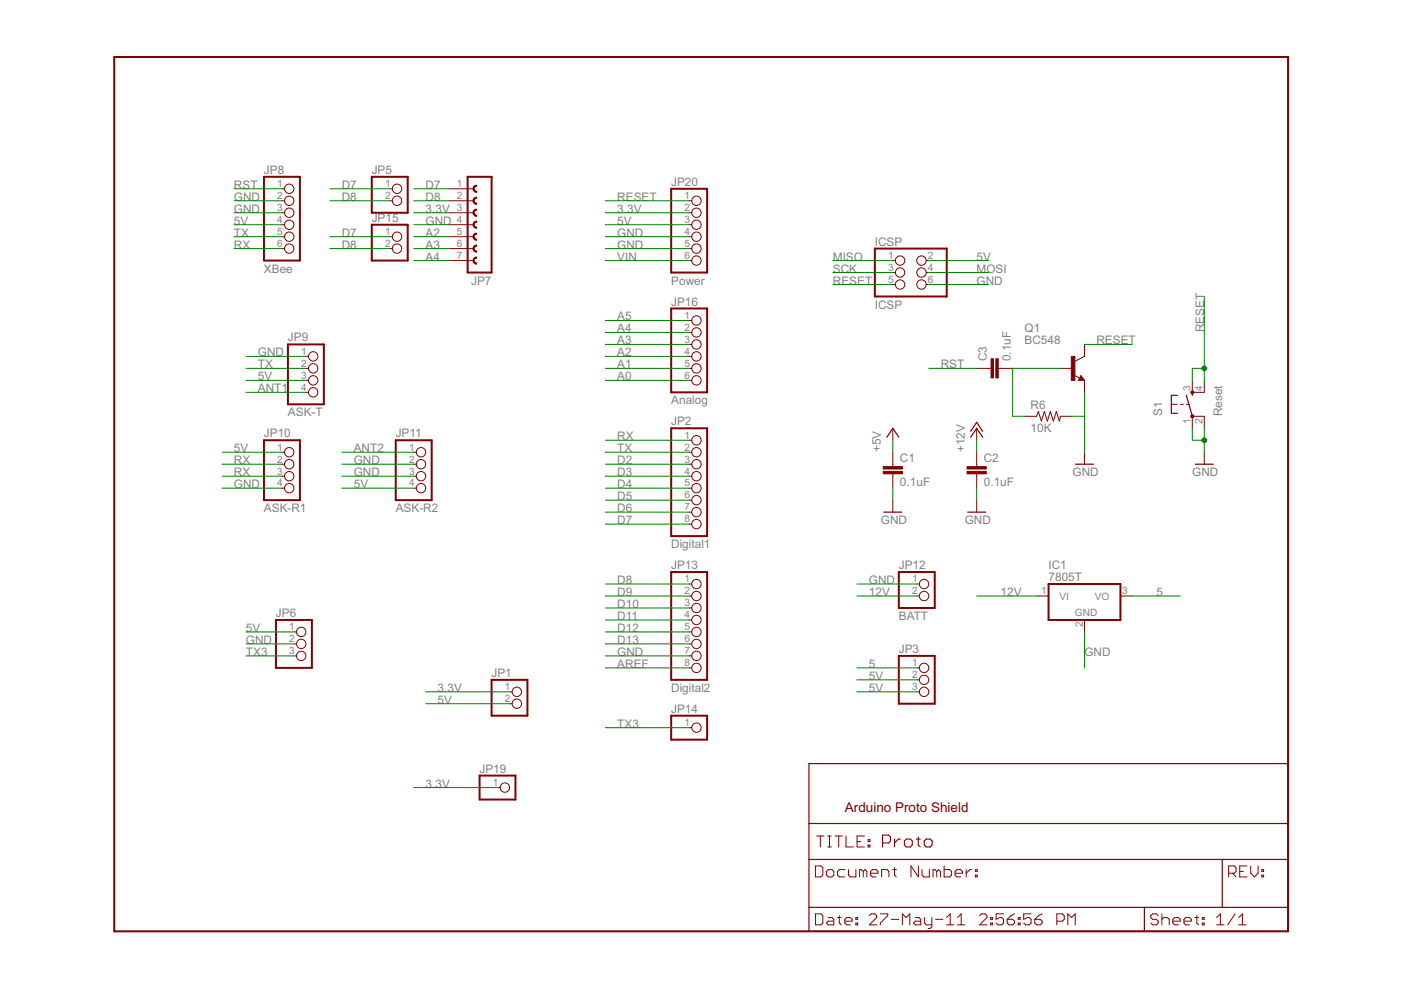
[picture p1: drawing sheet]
<svg xmlns="http://www.w3.org/2000/svg" width="297mm" height="210mm" viewBox="0 0 297 210" stroke-linecap="round" stroke-linejoin="round" font-family="sans-serif">
<g fill="none" stroke="#800000" stroke-width=".21">
<circle cx="61.3" cy="42.6" r=".99"/>
<circle cx="61.3" cy="52.7" r=".99"/>
<circle cx="61.3" cy="40" r=".99"/>
<circle cx="61.3" cy="45.1" r=".99"/>
<circle cx="61.3" cy="50.2" r=".99"/>
<circle cx="61.3" cy="47.6" r=".99"/>
<circle cx="84.2" cy="52.7" r=".99"/>
<circle cx="84.2" cy="50.2" r=".99"/>
<circle cx="84.2" cy="40" r=".99"/>
<circle cx="84.2" cy="42.6" r=".99"/>
<circle cx="147.7" cy="45.1" r=".99"/>
<circle cx="147.7" cy="55.2" r=".99"/>
<circle cx="147.7" cy="42.6" r=".99"/>
<circle cx="147.7" cy="50.2" r=".99"/>
<circle cx="147.7" cy="52.7" r=".99"/>
<circle cx="147.7" cy="47.6" r=".99"/>
<circle cx="190.8" cy="55.2" r=".99"/>
<circle cx="190.8" cy="57.8" r=".99"/>
<circle cx="195.4" cy="55.2" r=".99"/>
<circle cx="195.4" cy="57.8" r=".99"/>
<circle cx="66.4" cy="78.1" r=".99"/>
<circle cx="66.4" cy="75.6" r=".99"/>
<circle cx="147.7" cy="75.6" r=".99"/>
<circle cx="147.7" cy="67.9" r=".99"/>
<circle cx="147.7" cy="78.1" r=".99"/>
<circle cx="147.7" cy="70.5" r=".99"/>
<circle cx="147.7" cy="73" r=".99"/>
<circle cx="190.8" cy="60.3" r=".99"/>
<circle cx="195.4" cy="60.3" r=".99"/>
<circle cx="61.3" cy="95.9" r=".99"/>
<circle cx="61.3" cy="98.4" r=".99"/>
<circle cx="66.4" cy="80.6" r=".99"/>
<circle cx="66.4" cy="83.2" r=".99"/>
<circle cx="89.3" cy="98.4" r=".99"/>
<circle cx="89.3" cy="95.9" r=".99"/>
<circle cx="147.7" cy="93.3" r=".99"/>
<circle cx="147.7" cy="95.9" r=".99"/>
<circle cx="147.7" cy="98.4" r=".99"/>
<circle cx="147.7" cy="80.6" r=".99"/>
<circle cx="61.3" cy="101" r=".99"/>
<circle cx="61.3" cy="103.5" r=".99"/>
<circle cx="89.3" cy="101" r=".99"/>
<circle cx="89.3" cy="103.5" r=".99"/>
<circle cx="147.7" cy="103.5" r=".99"/>
<circle cx="147.7" cy="111.1" r=".99"/>
<circle cx="147.7" cy="101" r=".99"/>
<circle cx="147.7" cy="106" r=".99"/>
<circle cx="147.7" cy="108.6" r=".99"/>
<circle cx="63.9" cy="136.5" r=".99"/>
<circle cx="63.9" cy="139.1" r=".99"/>
<circle cx="63.9" cy="134" r=".99"/>
<circle cx="147.7" cy="123.8" r=".99"/>
<circle cx="147.7" cy="128.9" r=".99"/>
<circle cx="147.7" cy="131.4" r=".99"/>
<circle cx="147.7" cy="136.5" r=".99"/>
<circle cx="147.7" cy="139.1" r=".99"/>
<circle cx="147.7" cy="126.4" r=".99"/>
<circle cx="147.7" cy="134" r=".99"/>
<circle cx="195.9" cy="126.4" r=".99"/>
<circle cx="195.9" cy="123.8" r=".99"/>
<circle cx="109.6" cy="149.2" r=".99"/>
<circle cx="109.6" cy="146.7" r=".99"/>
<circle cx="147.7" cy="141.6" r=".99"/>
<circle cx="147.7" cy="154.3" r=".99"/>
<circle cx="195.9" cy="141.6" r=".99"/>
<circle cx="195.9" cy="144.1" r=".99"/>
<circle cx="195.9" cy="146.7" r=".99"/>
<circle cx="107" cy="167" r=".99"/>
</g>
<g fill="#800000" stroke="#800000" stroke-width=".21">
<path d="M189.3 55.2h.5z"/>
<path d="M196.4 55.2h.5z"/>
<path d="M189.3 57.8h.5z"/>
<path d="M196.4 57.8h.5z"/>
<path d="M189.3 60.3h.5z"/>
<path d="M196.4 60.3h.5z"/>
<path d="M172.9 193.8v2.3z"/>
<path d="M172.9 196.1h1.2z"/>
<path d="M174.1 196.1l.4-.4z"/>
<path d="M174.5 194.1v1.6z"/>
<path d="M174.1 193.8l.4 .3z"/>
<path d="M172.9 193.8h1.2z"/>
<path d="M175.6 194.5h.8z"/>
<path d="M176.4 194.5l.4 .4z"/>
<path d="M176.8 194.9v1.2z"/>
<path d="M175.6 196.1h1.2z"/>
<path d="M175.2 195.7l.4 .4z"/>
<path d="M175.2 195.7l.4-.4z"/>
<path d="M175.6 195.3h1.2z"/>
<path d="M177.9 194.1v1.6z"/>
<path d="M177.9 195.7l.5 .4z"/>
<path d="M177.6 194.5h.8z"/>
<path d="M179.5 196.1h.8z"/>
<path d="M179.1 195.7l.4 .4z"/>
<path d="M179.1 194.9v.8z"/>
<path d="M179.1 194.9l.4-.4z"/>
<path d="M179.5 194.5h.8z"/>
<path d="M180.3 194.5l.4 .4z"/>
<path d="M180.7 194.9v.4z"/>
<path d="M179.1 195.3h1.6z"/>
<path d="M181.5 194.5h.3z"/>
<path d="M181.8 194.5v.4z"/>
<path d="M181.5 194.9h.3z"/>
<path d="M181.5 194.5v.4z"/>
<path d="M181.5 195.7h.3z"/>
<path d="M181.8 195.7v.4z"/>
<path d="M181.5 196.1h.3z"/>
<path d="M181.5 195.7v.4z"/>
<path d="M184.3 196.1h1.6z"/>
<path d="M184.3 196.1l1.6-1.6z"/>
<path d="M185.9 194.1v.4z"/>
<path d="M185.5 193.8l.4 .3z"/>
<path d="M184.7 193.8h.8z"/>
<path d="M184.7 193.8l-.4 .3z"/>
<path d="M186.6 193.8h1.6z"/>
<path d="M188.2 193.8v.3z"/>
<path d="M188.2 194.1l-1.6 1.6z"/>
<path d="M186.6 195.7v.4z"/>
<path d="M189 194.9h1.5z"/>
<path d="M191.3 193.8v2.3z"/>
<path d="M191.3 193.8l.8 .7z"/>
<path d="M192.1 194.5l.8-.7z"/>
<path d="M192.9 193.8v2.3z"/>
<path d="M194.1 194.5h.7z"/>
<path d="M194.8 194.5l.4 .4z"/>
<path d="M195.2 194.9v1.2z"/>
<path d="M194.1 196.1h1.1z"/>
<path d="M193.7 195.7l.4 .4z"/>
<path d="M194.1 195.3l-.4 .4z"/>
<path d="M194.1 195.3h1.1z"/>
<path d="M196 194.5v1.2z"/>
<path d="M196 195.7l.4 .4z"/>
<path d="M196.4 196.1h1.2z"/>
<path d="M197.6 194.5v2z"/>
<path d="M197.2 196.9l.4-.4z"/>
<path d="M196.8 196.9h.4z"/>
<path d="M198.4 194.9h1.5z"/>
<path d="M200.7 194.5l.8-.7z"/>
<path d="M201.5 193.8v2.3z"/>
<path d="M200.7 196.1h1.5z"/>
<path d="M203.8 193.8l-.8 .7z"/>
<path d="M203.8 193.8v2.3z"/>
<path d="M203 196.1h1.6z"/>
<path d="M207.7 196.1h1.6z"/>
<path d="M207.7 196.1l1.6-1.6z"/>
<path d="M209.3 194.1v.4z"/>
<path d="M208.9 193.8l.4 .3z"/>
<path d="M208.1 193.8h.8z"/>
<path d="M208.1 193.8l-.4 .3z"/>
<path d="M210 194.5h.4z"/>
<path d="M210.4 194.5v.4z"/>
<path d="M210 194.9h.4z"/>
<path d="M210 194.5v.4z"/>
<path d="M210 195.7h.4z"/>
<path d="M210.4 195.7v.4z"/>
<path d="M210 196.1h.4z"/>
<path d="M210 195.7v.4z"/>
<path d="M211.2 193.8h1.6z"/>
<path d="M211.2 193.8v1.1z"/>
<path d="M211.2 194.9l.8-.4z"/>
<path d="M212 194.5h.4z"/>
<path d="M212.4 194.5l.4 .4z"/>
<path d="M212.8 194.9v.8z"/>
<path d="M212.8 195.7l-.4 .4z"/>
<path d="M211.6 196.1h.8z"/>
<path d="M211.2 195.7l.4 .4z"/>
<path d="M214.3 194.1l.8-.3z"/>
<path d="M214.3 194.1l-.7 .8z"/>
<path d="M213.6 194.9v.8z"/>
<path d="M213.6 195.7l.3 .4z"/>
<path d="M213.9 196.1h.8z"/>
<path d="M214.7 196.1l.4-.4z"/>
<path d="M215.1 195.3v.4z"/>
<path d="M214.7 194.9l.4 .4z"/>
<path d="M213.6 194.9h1.1z"/>
<path d="M215.9 194.5h.4z"/>
<path d="M216.3 194.5v.4z"/>
<path d="M215.9 194.9h.4z"/>
<path d="M215.9 194.5v.4z"/>
<path d="M215.9 195.7h.4z"/>
<path d="M216.3 195.7v.4z"/>
<path d="M215.9 196.1h.4z"/>
<path d="M215.9 195.7v.4z"/>
<path d="M217 193.8h1.6z"/>
<path d="M217 193.8v1.1z"/>
<path d="M217 194.9l.8-.4z"/>
<path d="M217.8 194.5h.4z"/>
<path d="M218.2 194.5l.4 .4z"/>
<path d="M218.6 194.9v.8z"/>
<path d="M218.6 195.7l-.4 .4z"/>
<path d="M217.4 196.1h.8z"/>
<path d="M217 195.7l.4 .4z"/>
<path d="M220.2 194.1l.8-.3z"/>
<path d="M220.2 194.1l-.8 .8z"/>
<path d="M219.4 194.9v.8z"/>
<path d="M219.4 195.7l.4 .4z"/>
<path d="M219.8 196.1h.8z"/>
<path d="M220.6 196.1l.4-.4z"/>
<path d="M221 195.3v.4z"/>
<path d="M220.6 194.9l.4 .4z"/>
<path d="M219.4 194.9h1.2z"/>
<path d="M224.1 193.8v2.3z"/>
<path d="M224.1 193.8h1.1z"/>
<path d="M225.2 193.8l.4 .3z"/>
<path d="M225.6 194.1v.8z"/>
<path d="M225.2 195.3l.4-.4z"/>
<path d="M224.1 195.3h1.1z"/>
<path d="M226.4 193.8v2.3z"/>
<path d="M226.4 193.8l.8 .7z"/>
<path d="M227.2 194.5l.8-.7z"/>
<path d="M228 193.8v2.3z"/>
<path d="M245.2 193.8l.4 .3z"/>
<path d="M244.4 193.8h.8z"/>
<path d="M244 194.1l.4-.3z"/>
<path d="M244 194.1v.4z"/>
<path d="M244 194.5l.4 .4z"/>
<path d="M244.4 194.9h.8z"/>
<path d="M245.2 194.9l.4 .4z"/>
<path d="M245.6 195.3v.4z"/>
<path d="M245.6 195.7l-.4 .4z"/>
<path d="M244.4 196.1h.8z"/>
<path d="M244 195.7l.4 .4z"/>
<path d="M246.3 193.8v2.3z"/>
<path d="M246.3 194.9l.4-.4z"/>
<path d="M246.7 194.5h.8z"/>
<path d="M247.5 194.5l.4 .4z"/>
<path d="M247.9 194.9v1.2z"/>
<path d="M249.1 196.1h.8z"/>
<path d="M248.7 195.7l.4 .4z"/>
<path d="M248.7 194.9v.8z"/>
<path d="M248.7 194.9l.4-.4z"/>
<path d="M249.1 194.5h.8z"/>
<path d="M249.9 194.5l.3 .4z"/>
<path d="M250.2 194.9v.4z"/>
<path d="M248.7 195.3h1.5z"/>
<path d="M251.4 196.1h.8z"/>
<path d="M251 195.7l.4 .4z"/>
<path d="M251 194.9v.8z"/>
<path d="M251 194.9l.4-.4z"/>
<path d="M251.4 194.5h.8z"/>
<path d="M252.2 194.5l.4 .4z"/>
<path d="M252.6 194.9v.4z"/>
<path d="M251 195.3h1.6z"/>
<path d="M253.7 194.1v1.6z"/>
<path d="M253.7 195.7l.4 .4z"/>
<path d="M253.3 194.5h.8z"/>
<path d="M254.9 194.5h.4z"/>
<path d="M255.3 194.5v.4z"/>
<path d="M254.9 194.9h.4z"/>
<path d="M254.9 194.5v.4z"/>
<path d="M254.9 195.7h.4z"/>
<path d="M255.3 195.7v.4z"/>
<path d="M254.9 196.1h.4z"/>
<path d="M254.9 195.7v.4z"/>
<path d="M258 194.5l.7-.7z"/>
<path d="M258.7 193.8v2.3z"/>
<path d="M258 196.1h1.5z"/>
<path d="M261.9 193.8l-1.6 2.3z"/>
<path d="M262.6 194.5l.8-.7z"/>
<path d="M263.4 193.8v2.3z"/>
<path d="M262.6 196.1h1.6z"/>
<path d="M260.5 183.6v2.3z"/>
<path d="M260.5 183.6h1.2z"/>
<path d="M261.7 183.6l.4 .4z"/>
<path d="M262.1 184v.8z"/>
<path d="M262.1 184.8l-.4 .3z"/>
<path d="M260.5 185.1h1.2z"/>
<path d="M261.3 185.1l.8 .8z"/>
<path d="M262.8 183.6h1.6z"/>
<path d="M262.8 183.6v2.3z"/>
<path d="M262.8 185.9h1.6z"/>
<path d="M262.8 184.8h.8z"/>
<path d="M265.2 183.6v1.5z"/>
<path d="M265.2 185.1l.8 .8z"/>
<path d="M266 185.9l.7-.8z"/>
<path d="M266.7 183.6v1.5z"/>
<path d="M267.5 184.4h.4z"/>
<path d="M267.9 184.4v.4z"/>
<path d="M267.5 184.8h.4z"/>
<path d="M267.5 184.4v.4z"/>
<path d="M267.5 185.5h.4z"/>
<path d="M267.9 185.5v.4z"/>
<path d="M267.5 185.9h.4z"/>
<path d="M267.5 185.5v.4z"/>
<path d="M173.9 177.2v2.4z"/>
<path d="M173.1 177.2h1.6z"/>
<path d="M175.5 179.6h.8z"/>
<path d="M175.9 177.2v2.4z"/>
<path d="M175.5 177.2h.8z"/>
<path d="M177.8 177.2v2.4z"/>
<path d="M177 177.2h1.6z"/>
<path d="M179.4 177.2v2.4z"/>
<path d="M179.4 179.6h1.5z"/>
<path d="M181.7 177.2h1.6z"/>
<path d="M181.7 177.2v2.4z"/>
<path d="M181.7 179.6h1.6z"/>
<path d="M181.7 178.4h.8z"/>
<path d="M184 178h.4z"/>
<path d="M184.4 178v.4z"/>
<path d="M184 178.4h.4z"/>
<path d="M184 178v.4z"/>
<path d="M184 179.2h.4z"/>
<path d="M184.4 179.2v.4z"/>
<path d="M184 179.6h.4z"/>
<path d="M184 179.2v.4z"/>
<path d="M172.9 183.6v2.3z"/>
<path d="M172.9 185.9h1.2z"/>
<path d="M174.1 185.9l.4-.4z"/>
<path d="M174.5 184v1.5z"/>
<path d="M174.1 183.6l.4 .4z"/>
<path d="M172.9 183.6h1.2z"/>
<path d="M175.6 185.9h.8z"/>
<path d="M176.4 185.9l.4-.4z"/>
<path d="M176.8 184.8v.7z"/>
<path d="M176.4 184.4l.4 .4z"/>
<path d="M175.6 184.4h.8z"/>
<path d="M175.2 184.8l.4-.4z"/>
<path d="M175.2 184.8v.7z"/>
<path d="M175.2 185.5l.4 .4z"/>
<path d="M177.9 184.4h1.2z"/>
<path d="M177.9 184.4l-.3 .4z"/>
<path d="M177.6 184.8v.7z"/>
<path d="M177.6 185.5l.3 .4z"/>
<path d="M177.9 185.9h1.2z"/>
<path d="M179.9 184.4v1.1z"/>
<path d="M179.9 185.5l.4 .4z"/>
<path d="M180.3 185.9h1.2z"/>
<path d="M181.5 184.4v1.5z"/>
<path d="M182.2 184.4v1.5z"/>
<path d="M182.2 184.4h.4z"/>
<path d="M182.6 184.4l.4 .4z"/>
<path d="M183 184.8v1.1z"/>
<path d="M183 184.8l.4-.4z"/>
<path d="M183.4 184.4l.4 .4z"/>
<path d="M183.8 184.8v1.1z"/>
<path d="M185 185.9h.7z"/>
<path d="M184.6 185.5l.4 .4z"/>
<path d="M184.6 184.8v.7z"/>
<path d="M184.6 184.8l.4-.4z"/>
<path d="M185 184.4h.7z"/>
<path d="M185.7 184.4l.4 .4z"/>
<path d="M186.1 184.8v.3z"/>
<path d="M184.6 185.1h1.5z"/>
<path d="M186.9 184.4v1.5z"/>
<path d="M186.9 184.4h1.2z"/>
<path d="M188.1 184.4l.4 .4z"/>
<path d="M188.5 184.8v1.1z"/>
<path d="M189.7 184v1.5z"/>
<path d="M189.7 185.5l.3 .4z"/>
<path d="M189.3 184.4h.7z"/>
<path d="M193.1 183.6v2.3z"/>
<path d="M193.1 183.6l1.6 2.3z"/>
<path d="M194.7 183.6v2.3z"/>
<path d="M195.5 184.4v1.1z"/>
<path d="M195.5 185.5l.4 .4z"/>
<path d="M195.9 185.9h1.1z"/>
<path d="M197 184.4v1.5z"/>
<path d="M197.8 184.4v1.5z"/>
<path d="M197.8 184.4h.4z"/>
<path d="M198.2 184.4l.4 .4z"/>
<path d="M198.6 184.8v1.1z"/>
<path d="M198.6 184.8l.4-.4z"/>
<path d="M199 184.4l.4 .4z"/>
<path d="M199.4 184.8v1.1z"/>
<path d="M200.2 183.6v2.3z"/>
<path d="M200.2 185.9h1.1z"/>
<path d="M201.3 185.9l.4-.4z"/>
<path d="M201.7 184.8v.7z"/>
<path d="M201.3 184.4l.4 .4z"/>
<path d="M200.2 184.4h1.1z"/>
<path d="M202.9 185.9h.8z"/>
<path d="M202.5 185.5l.4 .4z"/>
<path d="M202.5 184.8v.7z"/>
<path d="M202.5 184.8l.4-.4z"/>
<path d="M202.9 184.4h.8z"/>
<path d="M203.7 184.4l.4 .4z"/>
<path d="M204.1 184.8v.3z"/>
<path d="M202.5 185.1h1.6z"/>
<path d="M204.9 184.4v1.5z"/>
<path d="M204.9 185.1l.7-.7z"/>
<path d="M205.6 184.4h.4z"/>
<path d="M206.8 184.4h.4z"/>
<path d="M207.2 184.4v.4z"/>
<path d="M206.8 184.8h.4z"/>
<path d="M206.8 184.4v.4z"/>
<path d="M206.8 185.5h.4z"/>
<path d="M207.2 185.5v.4z"/>
<path d="M206.8 185.9h.4z"/>
<path d="M206.8 185.5v.4z"/>
<path d="M252.8 88.3v2.5z"/>
<path d="M252.8 80.6v2.6z"/>
<path d="M255.3 80.6v2.6z"/>
<path d="M255.3 88.3v2.5z"/>
<path d="M250.3 85.7h.6z"/>
<path d="M251.5 85.7h.7z"/>
<path d="M248.3 85.7h1.3z"/>
<path d="M252.8 83.2h2.5z"/>
<path d="M252.8 88.3h2.5z"/>
<path d="M255.3 95.9v2.5z"/>
<path d="M189.3 95.9v2.5z"/>
<path d="M189.3 101v2.5z"/>
<path d="M189.3 98.4v.5z"/>
<path d="M189.3 100.5v.5z"/>
<path d="M189.3 106v2.6z"/>
<path d="M59.8 40h.5z"/>
<path d="M59.8 42.6h.5z"/>
<path d="M59.8 45.1h.5z"/>
<path d="M59.8 47.6h.5z"/>
<path d="M59.8 50.2h.5z"/>
<path d="M59.8 52.7h.5z"/>
<path d="M224.9 78.1h2.5z"/>
<path d="M229.9 80.6v2.6z"/>
<path d="M229.9 73v2.6z"/>
<path d="M227.9 76.6l2-1z"/>
<path d="M229.2 79.6l.7 1z"/>
<path d="M228.7 80.6h1.2z"/>
<path d="M229.2 79.6l-.5 1z"/>
<path d="M227.7 79.5l1.2 .7z"/>
<path d="M229.9 95.9v2.5z"/>
<path d="M224.9 88.3h2.5z"/>
<path d="M217.2 88.3h2.6z"/>
<path d="M220.2 87.2l-.4 1.1z"/>
<path d="M220.2 87.2l.6 2.1z"/>
<path d="M221.4 87.2l-.6 2.1z"/>
<path d="M221.4 87.2l.7 2.1z"/>
<path d="M222.7 87.2l-.6 2.1z"/>
<path d="M222.7 87.2l.6 2.1z"/>
<path d="M224 87.2l-.7 2.1z"/>
<path d="M224 87.2l.6 2.1z"/>
<path d="M224.9 88.3l-.3 1z"/>
<path d="M95.3 40h5.1z"/>
<path d="M95.3 42.6h5.1z"/>
<path d="M95.3 45.1h5.1z"/>
<path d="M95.3 47.6h5.1z"/>
<path d="M95.3 50.2h5.1z"/>
<path d="M95.3 52.7h5.1z"/>
<path d="M95.3 55.2h5.1z"/>
<path d="M64.9 75.6h.5z"/>
<path d="M64.9 78.1h.5z"/>
<path d="M64.9 80.6h.5z"/>
<path d="M64.9 83.2h.5z"/>
<path d="M59.8 95.9h.5z"/>
<path d="M59.8 98.4h.5z"/>
<path d="M59.8 101h.5z"/>
<path d="M59.8 103.5h.5z"/>
<path d="M87.7 95.9h.6z"/>
<path d="M87.7 98.4h.6z"/>
<path d="M87.7 101h.6z"/>
<path d="M87.7 103.5h.6z"/>
<path d="M219.8 126.4h2.5z"/>
<path d="M229.9 131.4v2.6z"/>
<path d="M237.6 126.4h2.5z"/>
<path d="M194.4 123.8h.5z"/>
<path d="M194.4 126.4h.5z"/>
<path d="M207.1 95.9v2.5z"/>
<path d="M207.1 101v2.5z"/>
<path d="M207.1 98.4v.5z"/>
<path d="M207.1 100.5v.5z"/>
<path d="M207.1 106v2.6z"/>
<path d="M207.1 90.8v2.5z"/>
<path d="M189.3 90.8v2.5z"/>
<path d="M82.6 40h.6z"/>
<path d="M82.6 42.6h.6z"/>
<path d="M62.3 134h.6z"/>
<path d="M62.3 136.5h.6z"/>
<path d="M62.3 139.1h.6z"/>
<path d="M146.1 154.3h.6z"/>
<path d="M207.1 78.1h2.5z"/>
<path d="M212.2 78.1h2.5z"/>
<path d="M211.6 78.1h.6z"/>
<path d="M209.6 78.1h.5z"/>
<path d="M82.6 50.2h.6z"/>
<path d="M82.6 52.7h.6z"/>
<path d="M105.5 167h.5z"/>
<path d="M146.1 42.6h.6z"/>
<path d="M146.1 45.1h.6z"/>
<path d="M146.1 47.6h.6z"/>
<path d="M146.1 50.2h.6z"/>
<path d="M146.1 52.7h.6z"/>
<path d="M146.1 55.2h.6z"/>
<path d="M108 146.7h.6z"/>
<path d="M108 149.2h.6z"/>
<path d="M146.1 67.9h.6z"/>
<path d="M146.1 70.5h.6z"/>
<path d="M146.1 73h.6z"/>
<path d="M146.1 75.6h.6z"/>
<path d="M146.1 78.1h.6z"/>
<path d="M146.1 80.6h.6z"/>
<path d="M194.4 141.6h.5z"/>
<path d="M194.4 144.1h.5z"/>
<path d="M194.4 146.7h.5z"/>
<path d="M146.1 93.3h.6z"/>
<path d="M146.1 95.9h.6z"/>
<path d="M146.1 98.4h.6z"/>
<path d="M146.1 101h.6z"/>
<path d="M146.1 103.5h.6z"/>
<path d="M146.1 106h.6z"/>
<path d="M146.1 108.6h.6z"/>
<path d="M146.1 111.1h.6z"/>
<path d="M146.1 123.8h.6z"/>
<path d="M146.1 126.4h.6z"/>
<path d="M146.1 128.9h.6z"/>
<path d="M146.1 131.4h.6z"/>
<path d="M146.1 134h.6z"/>
<path d="M146.1 136.5h.6z"/>
<path d="M146.1 139.1h.6z"/>
<path d="M146.1 141.6h.6z"/>
<path d="M100.5 44.6l.5-.3v.3a.51 .51 0 0 0-.5 .5 .51 .51 0 0 0 .5 .5v.3a.77 .77 0 0 1-.7-.5 .77 .77 0 0 1 .2-.8z" fill-rule="evenodd"/>
<path d="M100.5 42l.5-.2v.3a.51 .51 0 0 0-.5 .5 .51 .51 0 0 0 .5 .5v.2a.77 .77 0 0 1-.7-.4 .77 .77 0 0 1 .2-.9z" fill-rule="evenodd"/>
<path d="M100.5 39.5l.5-.2v.2a.51 .51 0 0 0-.5 .5 .51 .51 0 0 0 .5 .5v.3a.77 .77 0 0 1-.7-.5 .77 .77 0 0 1 .2-.8z" fill-rule="evenodd"/>
<path d="M100.5 49.6l.5-.2v.3a.51 .51 0 0 0-.5 .5 .51 .51 0 0 0 .5 .5v.2a.77 .77 0 0 1-.7-.4 .77 .77 0 0 1 .2-.9z" fill-rule="evenodd"/>
<path d="M100.5 47.1l.5-.2v.2a.51 .51 0 0 0-.5 .5 .51 .51 0 0 0 .5 .6v.2a.77 .77 0 0 1-.7-.5 .77 .77 0 0 1 .2-.8z" fill-rule="evenodd"/>
<path d="M100.5 52.2l.5-.3v.3a.51 .51 0 0 0-.5 .5 .51 .51 0 0 0 .5 .5v.3a.75 .75 0 0 1-.7-.5 .75 .75 0 0 1 .2-.8z" fill-rule="evenodd"/>
<path d="M100.5 54.7l.5-.2v.2a.51 .51 0 0 0-.5 .5 .51 .51 0 0 0 .5 .6v.2a.75 .75 0 0 1-.7-.4 .75 .75 0 0 1 .2-.9z" fill-rule="evenodd"/>
<circle cx="252.8" cy="88.3" r=".33"/>
<circle cx="252.8" cy="83.2" r=".33"/>
</g>
<g fill="#800000" stroke="#800000" stroke-width=".42">
<path d="M185.5 62.9h15.2z"/>
<path d="M200.7 52.7v10.2z"/>
<path d="M185.5 52.7h15.2z"/>
<path d="M185.5 52.7v10.2z"/>
<path d="M24.2 12.1h248.9z"/>
<path d="M273.1 12.1v185.4z"/>
<path d="M24.2 12.1v185.4z"/>
<path d="M24.2 197.5h248.9z"/>
<path d="M56 55.2h7.6z"/>
<path d="M63.6 37.5v17.7z"/>
<path d="M56 37.5h7.6z"/>
<path d="M56 37.5v17.7z"/>
<path d="M99.1 37.5h5.1z"/>
<path d="M104.2 37.5v20.3z"/>
<path d="M99.1 37.5v20.3z"/>
<path d="M99.1 57.8h5.1z"/>
<path d="M61 85.7h7.7z"/>
<path d="M68.7 73v12.7z"/>
<path d="M61 73h7.7z"/>
<path d="M61 73v12.7z"/>
<path d="M56 106h7.6z"/>
<path d="M63.6 93.3v12.7z"/>
<path d="M56 93.3h7.6z"/>
<path d="M56 93.3v12.7z"/>
<path d="M83.9 106h7.6z"/>
<path d="M91.5 93.3v12.7z"/>
<path d="M83.9 93.3h7.6z"/>
<path d="M83.9 93.3v12.7z"/>
<path d="M222.3 131.4h15.3z"/>
<path d="M237.6 123.8v7.6z"/>
<path d="M222.3 123.8h15.3z"/>
<path d="M222.3 123.8v7.6z"/>
<path d="M190.6 128.9h7.6z"/>
<path d="M198.2 121.3v7.6z"/>
<path d="M190.6 121.3h7.6z"/>
<path d="M190.6 121.3v7.6z"/>
<path d="M78.8 45.1h7.6z"/>
<path d="M86.4 37.5v7.6z"/>
<path d="M78.8 37.5h7.6z"/>
<path d="M78.8 37.5v7.6z"/>
<path d="M58.5 141.6h7.6z"/>
<path d="M66.1 131.4v10.2z"/>
<path d="M58.5 131.4h7.6z"/>
<path d="M58.5 131.4v10.2z"/>
<path d="M142.3 156.8h7.6z"/>
<path d="M149.9 151.7v5.1z"/>
<path d="M142.3 151.7h7.6z"/>
<path d="M142.3 151.7v5.1z"/>
<path d="M78.8 55.2h7.6z"/>
<path d="M86.4 47.6v7.6z"/>
<path d="M78.8 47.6h7.6z"/>
<path d="M78.8 47.6v7.6z"/>
<path d="M101.7 169.5h7.6z"/>
<path d="M109.3 164.4v5.1z"/>
<path d="M101.7 164.4h7.6z"/>
<path d="M101.7 164.4v5.1z"/>
<path d="M142.3 57.8h7.6z"/>
<path d="M149.9 40v17.8z"/>
<path d="M142.3 40h7.6z"/>
<path d="M142.3 40v17.8z"/>
<path d="M104.2 151.7h7.6z"/>
<path d="M111.8 144.1v7.6z"/>
<path d="M104.2 144.1h7.6z"/>
<path d="M104.2 144.1v7.6z"/>
<path d="M142.3 83.2h7.6z"/>
<path d="M149.9 65.4v17.8z"/>
<path d="M142.3 65.4h7.6z"/>
<path d="M142.3 65.4v17.8z"/>
<path d="M190.6 149.2h7.6z"/>
<path d="M198.2 139.1v10.1z"/>
<path d="M190.6 139.1h7.6z"/>
<path d="M190.6 139.1v10.1z"/>
<path d="M142.3 113.7h7.6z"/>
<path d="M149.9 90.8v22.9z"/>
<path d="M142.3 90.8h7.6z"/>
<path d="M142.3 90.8v22.9z"/>
<path d="M142.3 144.1h7.6z"/>
<path d="M149.9 121.3v22.8z"/>
<path d="M142.3 121.3h7.6z"/>
<path d="M142.3 121.3v22.8z"/>
</g>
<g fill="#800000" stroke="#800000" stroke-width=".25">
<path d="M171.5 197.5h71.1z"/>
<path d="M259.1 182.2h14z"/>
<path d="M171.5 192.4v5.1z"/>
<path d="M171.5 192.4h71.1z"/>
<path d="M171.5 182.2v10.2z"/>
<path d="M273.1 182.2v10.2z"/>
<path d="M242.6 192.4v5.1z"/>
<path d="M242.6 192.4h16.5z"/>
<path d="M242.6 197.5h30.5z"/>
<path d="M259.1 182.2v10.2z"/>
<path d="M171.5 182.2h87.6z"/>
<path d="M259.1 192.4h14z"/>
<path d="M273.1 192.4v5.1z"/>
<path d="M171.5 174.6v7.6z"/>
<path d="M171.5 161.9h101.6z"/>
<path d="M273.1 161.9v12.7z"/>
<path d="M171.5 174.6h101.6z"/>
<path d="M171.5 161.9v12.7z"/>
<path d="M273.1 174.6v7.6z"/>
<path d="M252.8 83.2v.6z"/>
<path d="M248.3 83.8h1.3z"/>
<path d="M248.3 87.6h1.3z"/>
<path d="M248.3 83.8v1.9z"/>
<path d="M248.3 85.7v1.9z"/>
<path d="M251.5 83.8l1.3 4.5z"/>
<path d="M253.4 98.4h3.8z"/>
<path d="M187.4 108.6h3.8z"/>
<path d="M228.9 80.5h.8z"/>
<path d="M229.2 79.9l.5 .6z"/>
<path d="M229.2 79.9l-.3 .5z"/>
<path d="M228.9 80.4h.4z"/>
<path d="M229.2 80.1l.1 .3z"/>
<path d="M228 98.4h3.8z"/>
<path d="M205.2 108.6h3.8z"/>
<path d="M207.1 90.8l1.2 1.9z"/>
<path d="M207.1 90.8l-1.3 1.9z"/>
<path d="M207.1 89.5l1.2 1.9z"/>
<path d="M207.1 89.5l-1.3 1.9z"/>
<path d="M189.3 90.8l1.3 1.9z"/>
<path d="M189.3 90.8l-1.3 1.9z"/>
</g>
<g fill="#800000" stroke="#800000" stroke-width=".23">
<path d="M187.1 177.1v2.5z"/>
<path d="M187.1 177.1h1.3z"/>
<path d="M188.4 177.1l.4 .4z"/>
<path d="M188.8 177.5v.8z"/>
<path d="M188.8 178.3l-.4 .4z"/>
<path d="M187.1 178.7h1.3z"/>
<path d="M189.7 177.9v1.7z"/>
<path d="M189.7 178.7l.8-.8z"/>
<path d="M190.5 177.9h.4z"/>
<path d="M192.2 179.6h.8z"/>
<path d="M193.4 179.2l-.4 .4z"/>
<path d="M193.4 178.3v.9z"/>
<path d="M193 177.9l.4 .4z"/>
<path d="M192.2 177.9h.8z"/>
<path d="M191.7 178.3l.5-.4z"/>
<path d="M191.7 178.3v.9z"/>
<path d="M191.7 179.2l.5 .4z"/>
<path d="M194.7 177.5v1.7z"/>
<path d="M194.7 179.2l.4 .4z"/>
<path d="M194.3 177.9h.8z"/>
<path d="M196.4 179.6h.8z"/>
<path d="M197.2 179.6l.4-.4z"/>
<path d="M197.6 178.3v.9z"/>
<path d="M197.2 177.9l.4 .4z"/>
<path d="M196.4 177.9h.8z"/>
<path d="M196 178.3l.4-.4z"/>
<path d="M196 178.3v.9z"/>
<path d="M196 179.2l.4 .4z"/>
</g>
<g fill="#800000" stroke="#800000" stroke-width=".21">
<path d="M187.3 99.9h4v.6h-4z"/>
<path d="M187.3 98.9h4v.5h-4z"/>
<path d="M227.1 75.6h.8v5h-.8z"/>
<path d="M205 99.9h4.1v.6h-4.1z"/>
<path d="M205 98.9h4.1v.5h-4.1z"/>
<path d="M210.1 76.1h.5v4h-.5z"/>
<path d="M211.1 76.1h.5v4h-.5z"/>
</g>
<g fill="#008000" stroke="#008000" stroke-width=".21">
<path d="M128.3 139.1h17.8z"/>
<path d="M128.3 50.2h17.8z"/>
<path d="M128.3 52.7h17.8z"/>
<path d="M252.8 90.8v2.5z"/>
<path d="M252.8 93.3h2.5z"/>
<path d="M255.3 90.8v2.5z"/>
<path d="M255.3 93.3v2.6z"/>
<path d="M189.3 103.5v2.5z"/>
<path d="M196.9 60.3h12.7z"/>
<path d="M49.6 42.6h10.2z"/>
<path d="M49.6 45.1h10.2z"/>
<path d="M229.9 83.2v5.1z"/>
<path d="M229.9 88.3v7.6z"/>
<path d="M227.4 88.3h2.5z"/>
<path d="M87.7 47.6h7.6z"/>
<path d="M72.5 98.4h15.2z"/>
<path d="M72.5 101h15.2z"/>
<path d="M52.2 75.6h12.7z"/>
<path d="M229.9 134v7.6z"/>
<path d="M207.1 103.5v2.5z"/>
<path d="M181.7 123.8h12.7z"/>
<path d="M47.1 103.5h12.7z"/>
<path d="M52.2 136.5h10.1z"/>
<path d="M128.3 55.2h17.8z"/>
<path d="M128.3 93.3h17.8z"/>
<path d="M47.1 98.4h12.7z"/>
<path d="M47.1 101h12.7z"/>
<path d="M49.6 52.7h10.2z"/>
<path d="M128.3 95.9h17.8z"/>
<path d="M52.2 78.1h12.7z"/>
<path d="M49.6 50.2h10.2z"/>
<path d="M128.3 98.4h17.8z"/>
<path d="M128.3 101h17.8z"/>
<path d="M128.3 103.5h17.8z"/>
<path d="M128.3 106h17.8z"/>
<path d="M128.3 108.6h17.8z"/>
<path d="M128.3 111.1h17.8z"/>
<path d="M87.7 40h7.6z"/>
<path d="M69.9 40h12.7z"/>
<path d="M69.9 50.2h12.7z"/>
<path d="M128.3 123.8h17.8z"/>
<path d="M87.7 42.6h7.6z"/>
<path d="M69.9 42.6h12.7z"/>
<path d="M69.9 52.7h12.7z"/>
<path d="M128.3 126.4h17.8z"/>
<path d="M128.3 128.9h17.8z"/>
<path d="M128.3 131.4h17.8z"/>
<path d="M128.3 134h17.8z"/>
<path d="M128.3 136.5h17.8z"/>
<path d="M128.3 141.6h17.8z"/>
<path d="M128.3 73h17.8z"/>
<path d="M87.7 52.7h7.6z"/>
<path d="M128.3 70.5h17.8z"/>
<path d="M87.7 55.2h7.6z"/>
<path d="M128.3 45.1h17.8z"/>
<path d="M87.7 45.1h7.6z"/>
<path d="M90.3 146.7h17.7z"/>
<path d="M87.7 167h17.8z"/>
<path d="M128.3 42.6h17.8z"/>
<path d="M176.6 60.3h12.7z"/>
<path d="M252.8 78.1v2.5z"/>
<path d="M252.8 78.1h2.5z"/>
<path d="M255.3 78.1v2.5z"/>
<path d="M255.3 62.9v15.2z"/>
<path d="M229.9 73h10.2z"/>
<path d="M128.3 47.6h17.8z"/>
<path d="M196.9 55.2h12.7z"/>
<path d="M49.6 47.6h10.2z"/>
<path d="M52.2 80.6h12.7z"/>
<path d="M181.7 144.1h12.7z"/>
<path d="M189.3 93.3v2.6z"/>
<path d="M47.1 95.9h12.7z"/>
<path d="M72.5 103.5h15.2z"/>
<path d="M52.2 134h10.1z"/>
<path d="M90.3 149.2h17.7z"/>
<path d="M181.7 146.7h12.7z"/>
<path d="M128.3 67.9h17.8z"/>
<path d="M196.9 57.8h12.7z"/>
<path d="M176.6 55.2h12.7z"/>
<path d="M176.6 57.8h12.7z"/>
<path d="M128.3 75.6h17.8z"/>
<path d="M87.7 50.2h7.6z"/>
<path d="M128.3 78.1h17.8z"/>
<path d="M128.3 80.6h17.8z"/>
<path d="M49.6 40h10.2z"/>
<path d="M196.9 78.1h10.2z"/>
<path d="M72.5 95.9h15.2z"/>
<path d="M52.2 83.2h12.7z"/>
<path d="M240.1 126.4h10.2z"/>
<path d="M181.7 141.6h12.7z"/>
<path d="M207.1 93.3v2.6z"/>
<path d="M207.1 126.4h12.7z"/>
<path d="M181.7 126.4h12.7z"/>
<path d="M128.3 154.3h17.8z"/>
<path d="M52.2 139.1h10.1z"/>
<path d="M214.7 78.1h10.2z"/>
<path d="M214.7 78.1v10.2z"/>
<path d="M214.7 88.3h2.5z"/>
<circle cx="255.3" cy="93.3" r=".51"/>
<circle cx="255.3" cy="78.1" r=".51"/>
</g>
<text font-size="3.2" fill="#800000" x="179.1" y="172.1">Arduino Proto Shield</text>
<g font-size="2.8" fill="#808080">
<text x="49.6" y="40">RST</text>
<text x="56" y="36.8">JP8</text>
<text x="72.5" y="40">D7</text>
<text x="78.8" y="36.8">JP5</text>
<text x="90.2" y="40">D7</text>
<text x="142.3" y="39.4">JP20</text>
<text x="49.6" y="42.6">GND</text>
<text x="49.6" y="45.1">GND</text>
<text x="49.6" y="47.6">5V</text>
<text x="72.5" y="42.6">D8</text>
<text x="78.8" y="47">JP15</text>
<text x="90.2" y="47.6">GND</text>
<text x="90.2" y="42.6">D8</text>
<text x="90.2" y="45.1">3.3V</text>
<text x="130.9" y="45.1">3.3V</text>
<text x="130.9" y="42.6">RESET</text>
<text x="130.9" y="47.6">5V</text>
<text x="49.6" y="52.7">RX</text>
<text x="49.6" y="50.2">TX</text>
<text x="72.5" y="50.2">D7</text>
<text x="72.5" y="52.7">D8</text>
<text x="90.2" y="52.7">A3</text>
<text x="90.2" y="50.2">A2</text>
<text x="130.9" y="50.2">GND</text>
<text x="130.9" y="52.7">GND</text>
<text x="185.5" y="52.1">ICSP</text>
<text x="56" y="57.8">XBee</text>
<text x="90.2" y="55.3">A4</text>
<text x="130.9" y="55.3">VIN</text>
<text x="176.6" y="55.3">MISO</text>
<text x="176.6" y="57.8">SCK</text>
<text x="207.1" y="55.3">5V</text>
<text x="207.1" y="57.8">MOSI</text>
<text x="99.9" y="60.3">JP7</text>
<text x="142.3" y="60.3">Power</text>
<text x="142.3" y="64.8">JP16</text>
<text x="176.6" y="60.3">RESET</text>
<text x="185.5" y="65.4">ICSP</text>
<text x="207.1" y="60.3">GND</text>
<text x="130.9" y="70.5">A4</text>
<text x="130.9" y="68">A5</text>
<text x="217.2" y="70.5">Q1</text>
<text x="255.3" y="70.5" transform="rotate(-90 255.3 70.5)">RESET</text>
<text x="54.7" y="75.6">GND</text>
<text x="61" y="72.4">JP9</text>
<text x="130.9" y="73">A3</text>
<text x="130.9" y="75.6">A2</text>
<text x="209.2" y="76.6" transform="rotate(-90 209.2 76.6)">C3</text>
<text x="214.3" y="76.6" transform="rotate(-90 214.3 76.6)">0.1uF</text>
<text x="217.2" y="73">BC548</text>
<text x="232.5" y="73">RESET</text>
<text x="54.7" y="78.1">TX</text>
<text x="54.7" y="80.6">5V</text>
<text x="54.7" y="83.2">ANT1</text>
<text x="130.9" y="78.1">A1</text>
<text x="130.9" y="80.6">A0</text>
<text x="199.5" y="78.1">RST</text>
<text x="61" y="88.3">ASK-T</text>
<text x="142.3" y="85.7">Analog</text>
<text x="218.5" y="86.8">R6</text>
<text x="246.4" y="88.3" transform="rotate(-90 246.4 88.3)">S1</text>
<text x="259.1" y="88.3" transform="rotate(-90 259.1 88.3)">Reset</text>
<text x="49.6" y="95.9">5V</text>
<text x="56" y="92.7">JP10</text>
<text x="75" y="95.9">ANT2</text>
<text x="83.9" y="92.7">JP11</text>
<text x="130.9" y="93.3">RX</text>
<text x="130.9" y="95.9">TX</text>
<text x="142.3" y="90.2">JP2</text>
<text x="186.8" y="95.9" transform="rotate(-90 186.8 95.9)">+5V</text>
<text x="204.5" y="95.9" transform="rotate(-90 204.5 95.9)">+12V</text>
<text x="218.5" y="91.6">10K</text>
<text x="49.6" y="98.4">RX</text>
<text x="49.6" y="101">RX</text>
<text x="75" y="98.4">GND</text>
<text x="75" y="101">GND</text>
<text x="130.9" y="98.4">D2</text>
<text x="130.9" y="101">D3</text>
<text x="190.8" y="98">C1</text>
<text x="208.6" y="98">C2</text>
<text x="227.4" y="101">GND</text>
<text x="252.8" y="101">GND</text>
<text x="49.6" y="103.5">GND</text>
<text x="75" y="103.5">5V</text>
<text x="130.9" y="103.5">D4</text>
<text x="130.9" y="106">D5</text>
<text x="190.8" y="103.1">0.1uF</text>
<text x="208.6" y="103.1">0.1uF</text>
<text x="56" y="108.6">ASK-R1</text>
<text x="83.9" y="108.6">ASK-R2</text>
<text x="130.9" y="108.6">D6</text>
<text x="130.9" y="111.1">D7</text>
<text x="186.8" y="111.1">GND</text>
<text x="204.5" y="111.1">GND</text>
<text x="142.3" y="116.2">Digital1</text>
<text x="130.9" y="123.8">D8</text>
<text x="142.3" y="120.6">JP13</text>
<text x="184.2" y="123.8">GND</text>
<text x="190.6" y="120.6">JP12</text>
<text x="222.3" y="123.2">7805T</text>
<text x="222.3" y="120.6">IC1</text>
<text x="58.5" y="130.8">JP6</text>
<text x="130.9" y="126.4">D9</text>
<text x="130.9" y="128.9">D10</text>
<text x="130.9" y="131.4">D11</text>
<text x="184.2" y="126.4">12V</text>
<text x="190.6" y="131.4">BATT</text>
<text x="212.1" y="126.4">12V</text>
<text x="245.2" y="126.4">5</text>
<text x="52.2" y="136.5">GND</text>
<text x="52.2" y="134">5V</text>
<text x="130.9" y="134">D12</text>
<text x="130.9" y="136.5">D13</text>
<text x="52.2" y="139.1">TX3</text>
<text x="104.2" y="143.5">JP1</text>
<text x="130.9" y="139.1">GND</text>
<text x="130.9" y="141.6">AREF</text>
<text x="184.2" y="141.6">5</text>
<text x="190.6" y="138.4">JP3</text>
<text x="229.9" y="139.1">GND</text>
<text x="92.8" y="146.7">3.3V</text>
<text x="92.8" y="149.2">5V</text>
<text x="142.3" y="146.7">Digital2</text>
<text x="184.2" y="144.1">5V</text>
<text x="184.2" y="146.7">5V</text>
<text x="130.9" y="154.3">TX3</text>
<text x="142.3" y="151.1">JP14</text>
<text x="90.2" y="167">3.3V</text>
<text x="101.7" y="163.8">JP19</text>
</g>
<g font-size="2.4" fill="#808080">
<text x="58.8" y="39.7">1</text>
<text x="81.6" y="39.7">1</text>
<text x="96.9" y="39.7">1</text>
<text x="58.8" y="42.2">2</text>
<text x="58.8" y="44.7">3</text>
<text x="58.8" y="47.3">4</text>
<text x="81.6" y="42.2">2</text>
<text x="96.9" y="42.2">2</text>
<text x="96.9" y="44.7">3</text>
<text x="96.9" y="47.3">4</text>
<text x="145.1" y="42.2">1</text>
<text x="145.1" y="44.7">2</text>
<text x="145.1" y="47.3">3</text>
<text x="58.8" y="49.8">5</text>
<text x="58.8" y="52.4">6</text>
<text x="81.6" y="49.8">1</text>
<text x="81.6" y="52.4">2</text>
<text x="96.9" y="49.8">5</text>
<text x="96.9" y="52.4">6</text>
<text x="145.1" y="49.8">4</text>
<text x="145.1" y="52.4">5</text>
<text x="96.9" y="54.9">7</text>
<text x="145.1" y="54.9">6</text>
<text x="188.3" y="54.9">1</text>
<text x="188.3" y="57.4">3</text>
<text x="188.3" y="60">5</text>
<text x="196.7" y="54.9">2</text>
<text x="196.7" y="57.4">4</text>
<text x="196.7" y="60">6</text>
<text x="145.1" y="67.6">1</text>
<text x="145.1" y="70.1">2</text>
<text x="63.9" y="75.2">1</text>
<text x="63.9" y="77.8">2</text>
<text x="145.1" y="72.7">3</text>
<text x="145.1" y="75.2">4</text>
<text x="145.1" y="77.8">5</text>
<text x="63.9" y="80.3">3</text>
<text x="63.9" y="82.8">4</text>
<text x="145.1" y="80.3">6</text>
<text x="252.4" y="82.8" transform="rotate(-90 252.4 82.8)">3</text>
<text x="255" y="82.8" transform="rotate(-90 255 82.8)">4</text>
<text x="252.4" y="89.8" transform="rotate(-90 252.4 89.8)">1</text>
<text x="255" y="89.8" transform="rotate(-90 255 89.8)">2</text>
<text x="58.8" y="95.5">1</text>
<text x="86.7" y="95.5">1</text>
<text x="145.1" y="93">1</text>
<text x="145.1" y="95.5">2</text>
<text x="58.8" y="98.1">2</text>
<text x="58.8" y="100.6">3</text>
<text x="86.7" y="98.1">2</text>
<text x="86.7" y="100.6">3</text>
<text x="145.1" y="98.1">3</text>
<text x="145.1" y="100.6">4</text>
<text x="58.8" y="103.1">4</text>
<text x="86.7" y="103.1">4</text>
<text x="145.1" y="103.1">5</text>
<text x="145.1" y="105.7">6</text>
<text x="145.1" y="108.2">7</text>
<text x="145.1" y="110.8">8</text>
<text x="145.1" y="123.5">1</text>
<text x="193.4" y="123.5">1</text>
<text x="145.1" y="126">2</text>
<text x="145.1" y="128.5">3</text>
<text x="145.1" y="131.1">4</text>
<text x="193.4" y="126">2</text>
<text x="220.8" y="126">1</text>
<text x="224.6" y="127.1">VI</text>
<text x="227.9" y="130.7">GND</text>
<text x="232.1" y="127.1">VO</text>
<text x="237.9" y="126">3</text>
<text x="61.3" y="133.6">1</text>
<text x="61.3" y="136.2">2</text>
<text x="145.1" y="133.6">5</text>
<text x="145.1" y="136.2">6</text>
<text x="229.6" y="133" transform="rotate(-90 229.6 133)">2</text>
<text x="61.3" y="138.7">3</text>
<text x="145.1" y="138.7">7</text>
<text x="145.1" y="141.2">8</text>
<text x="193.4" y="141.2">1</text>
<text x="193.4" y="143.8">2</text>
<text x="107" y="146.3">1</text>
<text x="107" y="148.9">2</text>
<text x="193.4" y="146.3">3</text>
<text x="145.1" y="153.9">1</text>
<text x="104.5" y="166.6">1</text>
</g>
</svg>
